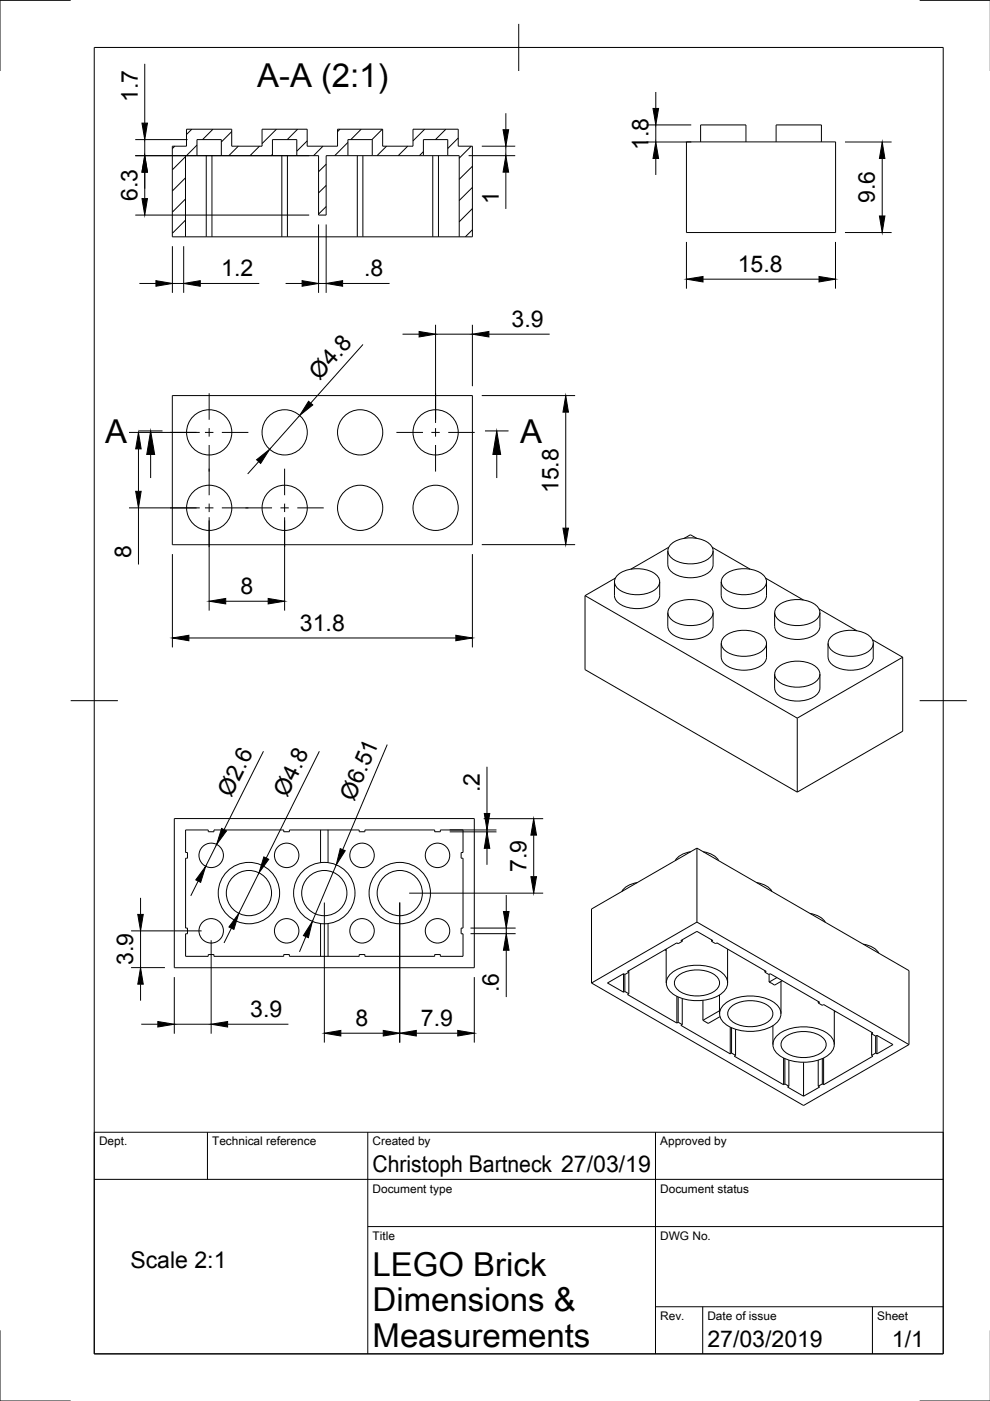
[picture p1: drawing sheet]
<svg xmlns="http://www.w3.org/2000/svg" width="210mm" height="297mm" viewBox="0 0 210 297" stroke-linecap="round" stroke-linejoin="round" font-family="sans-serif">
<!-- layer: Visible -->
<g fill="none" stroke="#000" stroke-width=".21">
<path d="M39.5 27.4h9.6v3.6h6.5v-3.6h9.5v3.6h6.5v-3.6h9.5v3.6h6.5v-3.6h9.6v3.6h3v19.2h-63.7v-19.2h3zM41.8 33h5.1M41.8 33h-2.5v17.2M41.8 33v-3.4h5.1v3.4M43.7 33v17.2M44.9 33v17.2M46.9 33h10.9M57.8 33h5.1M57.8 33v-3.4h5.1v3.4M59.8 33v17.2M60.9 33v17.2M62.9 33h4.6v12.6h1.7v-12.6h4.6"/>
<path d="M73.8 33h5.1M73.8 33v-3.4h5.1v3.4M75.8 33v17.2M76.9 33v17.2M78.9 33h10.9M89.8 33h5.1M89.8 33v-3.4h5.1v3.4M91.8 33v17.2M93 33v17.2M94.9 33h2.5v17.2M145.5 30.1h31.7v19.2h-31.7zM148.5 30.1v-3.6h9.7v3.6"/>
<path d="M164.5 30.1v-3.6h9.7v3.6M36.5 83.9h63.7v31.6h-63.7zM141.6 116.8v2.9M141.8 116l-8 4.7M142.4 115.3a7.1 7.1 0 0 1 8 0 1.98 1.98 0 0 1 .8 1.9 1.98 1.98 0 0 1-1.4 1.5 7.2 7.2 0 0 1-7.4-.4 1.86 1.86 0 0 1 0-3zM145.1 114.1l1.3-.7 1.3 .7M151 116l8 4.7M151.2 116.8v2.9a3.2 3.2 0 0 1-2.9 2.6 6.5 6.5 0 0 1-6.3-1.5l-.4-1.1M124 126.3v15.7l45 25.9M124 126.3l45 26M130.3 126.3a3.2 3.2 0 0 0 2.9 2.5 6.5 6.5 0 0 0 6.3-1.4l.4-1.1M130.3 123.3v3"/>
<path d="M130.5 122.6l-6.5 3.7M131.1 121.8a7.1 7.1 0 0 1 8 0 1.98 1.98 0 0 1 .7 1.9 1.98 1.98 0 0 1-1.3 1.6 7.2 7.2 0 0 1-7.4-.4 1.86 1.86 0 0 1 0-3.1zM139.9 123.3v3M141.6 129.9v2.9M142.4 128.4a7.1 7.1 0 0 1 8 0 1.98 1.98 0 0 1 .8 1.9 1.98 1.98 0 0 1-1.4 1.5 7.2 7.2 0 0 1-7.4-.4 1.86 1.86 0 0 1 0-3zM151.2 129.9v2.9a3.2 3.2 0 0 1-2.9 2.6 6.5 6.5 0 0 1-6.3-1.5l-.4-1.1M152.9 136.4v2.9a3.2 3.2 0 0 0 3 2.6 6.5 6.5 0 0 0 6.2-1.5l.4-1.1v-2.9M152.9 123.3v3M152.9 126.3a3.2 3.2 0 0 0 3 2.5 6.5 6.5 0 0 0 6.2-1.4l.4-1.1M153.7 121.8a7.1 7.1 0 0 1 8 0 1.98 1.98 0 0 1 .8 1.9 1.98 1.98 0 0 1-1.4 1.6 7.2 7.2 0 0 1-7.4-.4 1.86 1.86 0 0 1 0-3.1zM153.7 134.9a7.1 7.1 0 0 1 8 0 1.98 1.98 0 0 1 .8 1.9 1.98 1.98 0 0 1-1.4 1.5 7.2 7.2 0 0 1-7.4-.4 1.86 1.86 0 0 1 0-3zM162.3 122.6l8 4.6"/>
<path d="M162.5 123.3v3M164.2 129.9v2.9M165 128.4a7.1 7.1 0 0 1 8.1 0 1.98 1.98 0 0 1 .7 1.9 1.98 1.98 0 0 1-1.4 1.5 7.2 7.2 0 0 1-7.4-.4 1.86 1.86 0 0 1 0-3zM173.7 129.1l8 4.6M173.8 129.9v2.9a3.2 3.2 0 0 1-2.9 2.6 6.5 6.5 0 0 1-6.3-1.5l-.3-1.1M175.6 136.4v2.9a3.2 3.2 0 0 0 2.9 2.6 6.5 6.5 0 0 0 6.3-1.5l.4-1.1-.1-2.9M176.4 134.9a7.1 7.1 0 0 1 8 0 1.98 1.98 0 0 1 .7 1.9 1.98 1.98 0 0 1-1.3 1.5 7.2 7.2 0 0 1-7.4-.4 1.86 1.86 0 0 1 0-3zM185 135.6l6.4 3.7M191.4 139.3v15.7l-22.4 12.9M191.4 139.3l-22.4 13M164.2 142.9v3M165 141.4a7.1 7.1 0 0 1 8.1 0 1.98 1.98 0 0 1 .7 1.9 1.98 1.98 0 0 1-1.4 1.6 7.2 7.2 0 0 1-7.4-.4 1.86 1.86 0 0 1 0-3.1z"/>
<path d="M169 152.3v15.6M173.8 142.9v3a3.2 3.2 0 0 1-2.9 2.5 6.5 6.5 0 0 1-6.3-1.4l-.3-1.1M37 173.6h63.6v31.6h-63.6zM39.3 176h4.9v.3h1.2v-.3h14.8v.3h1.2v-.3h14.8v.3h1.2v-.3h14.8v.3h1.2v-.3h4.8v4.7h-.4v1.3h.4v14.8h-.4v1.2h.4v4.8h-4.8v-.4h-1.2v.4h-14.8v-.4h-1.2v.4h-14.8v-.4h-1.2v.4h-14.8v-.4h-1.2v.4h-4.9v-4.8h.5v-1.2h-.5v-14.8h.5v-1.3h-.5zM68 176v6.9M69.6 176v6.9M147.8 179.8l-22.4 12.9v15.7M147.8 179.8v15.7M147.8 179.8l44.9 26v15.7M68 195.8v7M69.6 195.8v7M135.1 187.1l-1.2 .4-1.1 .5-1 1"/>
<path d="M144.7 199.6l-.3-.2 3.4-1.9 3.4 1.9-.3 .2M144.7 199.6l-.9 .5-.3-.2-10.4 6.1 .2 .1-.8 .5M144.7 199.3v.3M146.4 180.6l-1.2 .3-1 .5-1 1.1M147.8 195.5l-22.4 12.9M147.8 195.5l44.9 26M149.1 180.6l1.3 .3 1 .5 1 1.1M150.9 199.6l.8 .5 .3-.2 10.5 6.1-.3 .1M150.9 199.3v.3M160.4 187.1l1.3 .4 1 .5 1 1M171.7 193.7l1.3 .3 1 .5 1 1.1M125.4 208.4l45 26 22.3-12.9"/>
<path d="M132.2 206.4l-3.4 2 3.4 2M132.2 206.4v4M132.2 206.4l.3 .2M132.5 210.2l.8 .5M132.5 206.6v3.6M132.5 210.2l-.3 .2M133.3 205.8v4.9M133.3 210.7l-.2 .2 10.4 6M141 201.4l.2 .1M141.2 201.2v7.2M142.4 206.3a9.7 9.7 0 0 1 10.7 0 2.56 2.56 0 0 1 0 4.2 9.7 9.7 0 0 1-10.7 0 2.56 2.56 0 0 1 0-4.2zM143.5 211.3v5.6"/>
<path d="M143.8 206.9a7.1 7.1 0 0 1 8 0 1.98 1.98 0 0 1 .7 1.9 1.98 1.98 0 0 1-1.3 1.6 7.2 7.2 0 0 1-7.4-.5 1.86 1.86 0 0 1 0-3zM143.8 216.7l.9 .5M143.8 211.4v5.3M143.8 216.7l-.3 .2M144.7 211.7v5.5M144.7 217.2l-.3 .2 10.4 6M149 212.1v4.2M152.5 211v3.9M152.5 214.3l-3.5 2M152.7 215.5l-2.5 1.5-1.2-.7M153.7 212.8a9.7 9.7 0 0 1 10.7 0 2.56 2.56 0 0 1 0 4.3 9.7 9.7 0 0 1-10.7 0 2.56 2.56 0 0 1 0-4.3zM154.3 201.2v7.2"/>
<path d="M154.8 217.8v5.6M155.1 213.4a7.1 7.1 0 0 1 8 0 1.98 1.98 0 0 1 .7 1.9 1.98 1.98 0 0 1-1.3 1.6 7.2 7.2 0 0 1-7.4-.5 1.86 1.86 0 0 1 0-3zM155.1 217.9v5.4M156 218.2v5.6M162.2 205.8v.3M162.2 206.1l.8 .5M163 206.6l.3-.2 10.5 6.1-.3 .1M163.1 206.6v1.6l1.6-.9M163.1 208.2l1.1 .7M163.9 217.5v4M165 219.3a9.7 9.7 0 0 1 10.7 0 2.56 2.56 0 0 1 0 4.3 9.7 9.7 0 0 1-10.7 0 2.56 2.56 0 0 1 0-4.3zM165.6 208.1v6.8"/>
<path d="M165.9 207.9l-1.7 1M166.4 219.9a7.1 7.1 0 0 1 8 0 1.98 1.98 0 0 1 .7 2 1.98 1.98 0 0 1-1.3 1.5 7.2 7.2 0 0 1-7.4-.4 1.86 1.86 0 0 1 0-3.1zM173.5 212.3v.3M173.5 212.6l.8 .6 .3-.2 10.5 6-.3 .2 .9 .5M176.9 214.3v7.2M177.2 214.4l-.3 .2M183 200.2l1.3 .3 1 .5 1 1.1M184.8 218.9v4.9M185.7 219.7v3.6M185.9 219.5l3.4 2-3.4 1.9M185.9 219.5v3.9M185.9 219.5l-.2 .2"/>
<path d="M155.1 223.3l.9 .5M155.1 223.3l-.3 .1M156 223.8l-.3 .1 10.4 6.1M166.1 224.3v5.7M166.4 229.8l.9 .5M166.4 224.5v5.3M166.4 229.8l-.3 .2M167.3 230.3l-.3 .2 3.4 1.9M167.3 224.8v5.5M170.4 225.2v7.2M173.5 230.3l.3 .2-3.4 1.9M173.5 224.8v5.5"/>
<path d="M174.3 229.8l.3 .2M174.3 224.5v5.3M174.3 229.8l-.8 .5M174.6 224.3v5.7M184.8 223.8l.3 .1-10.5 6.1M185.7 223.3l.2 .1M185.7 223.3l-.9 .5"/>
<circle cx="44.4" cy="91.7" r="4.8"/>
<circle cx="60.4" cy="91.7" r="4.8"/>
<circle cx="76.4" cy="91.7" r="4.8"/>
<circle cx="92.4" cy="91.7" r="4.8"/>
<circle cx="44.4" cy="107.7" r="4.8"/>
<circle cx="60.4" cy="107.7" r="4.8"/>
<circle cx="76.4" cy="107.7" r="4.8"/>
<circle cx="92.4" cy="107.7" r="4.8"/>
<circle cx="44.8" cy="181.4" r="2.59"/>
<circle cx="44.8" cy="197.4" r="2.59"/>
<circle cx="52.8" cy="189.4" r="6.5"/>
<circle cx="52.8" cy="189.4" r="4.8"/>
<circle cx="60.8" cy="181.4" r="2.59"/>
<circle cx="60.8" cy="197.4" r="2.59"/>
<circle cx="68.8" cy="189.4" r="6.5"/>
<circle cx="68.8" cy="189.4" r="4.8"/>
<circle cx="76.8" cy="197.4" r="2.59"/>
<circle cx="76.8" cy="181.4" r="2.59"/>
<circle cx="84.8" cy="189.4" r="6.5"/>
<circle cx="84.8" cy="189.4" r="4.8"/>
<circle cx="92.8" cy="181.4" r="2.59"/>
<circle cx="92.8" cy="197.4" r="2.59"/>
</g>
<!-- layer: Border -->
<path d="M15 .1h-15v15M20 10.1h180v276.9h-180zM110 5.1v10M195 .1h15M15 148.6h10M195 148.6h10M0 282.1v14.9h15M195 297h15" fill="none" stroke="#000" stroke-width=".21"/>
<!-- layer: TitleBlock -->
<path d="M20 240.1h180v46.9h-180zM20 250h180M44 240.1v9.9M78 240.1v46.9M139 240.1v46.9M78 260.1h122M139 277.1h61M149 277.1v9.9M185 277.1v9.9" fill="none" stroke="#000" stroke-width=".21"/>
<!-- layer: Hatching -->
<g fill="none" stroke="#000" stroke-width=".21">
<path d="M37 31l-.4 .5M39.3 33.2l-2.7 2.8M39.3 37.7l-2.7 2.8M40.7 27.4l-1.1 1.1M41.8 30.8l-2.3 2.2M45.1 27.4l-2.2 2.2M49.1 27.9l-2.2 2.2M50.5 31l-2 2M55 31l-2 2M57.8 32.7l-.3 .3M58.6 27.4l-3 3M63.1 27.4l-2.2 2.2"/>
<path d="M65.2 29.9l-2.3 2.2M68.5 31l-2 2M69.2 34.8l-1.7 1.6M69.2 39.3l-1.7 1.6M72.1 27.4l-.5 .5M73.8 30.2l-2.8 2.8M76.6 27.4l-2.2 2.2M81.1 27.4l-2.2 2.2M82 31l-2.1 2M86.4 31l-2 2M89.8 32.2l-.9 .8M90 27.4l-2.4 2.5"/>
<path d="M94.5 27.4l-2.2 2.2M97.1 29.3l-2.2 2.2M99.9 31l-2.6 2.6M100.2 35.2l-2.9 2.8M100.2 39.7l-2.9 2.8M39.3 42.2l-2.7 2.8M39.3 46.7l-2.7 2.8M69.2 43.8l-1.7 1.6M100.2 44.2l-2.9 2.8M100.2 48.7l-1.5 1.5"/>
</g>
<!-- layer: Annotations -->
<path d="M29.4 91.4h5.1M31.9 96.4v5M102.8 91.4h5M105.3 96.4v5" fill="none" stroke="#000" stroke-width=".21"/>
<path d="M31.9 91.4l.9 5h-1.7zM105.3 91.4l.9 5h-1.7z" fill="#000" stroke="#000" stroke-width=".21"/>
<!-- layer: Dimensions -->
<g fill="none" stroke="#000" stroke-width=".21">
<path d="M30.7 13.5v12.6M139 19.5v3.5M28.7 33h36.9M28.7 29.6h11.1M30.7 29.6v3.4M30.7 36.5v5.6M99.4 33h9.8M102.2 31h7M107.3 24v3.5M107.3 31v2M107.3 36.5v7.8M137.1 30.1h9.5"/>
<path d="M137.1 26.5h9.5M139 26.5v3.6M139 33.6v3.5M179.2 30.1h9.8M187 33.6v12.2M28.7 45.6h36.9M36.6 52.2v9.9M38.9 52.2v9.9M67.5 47.6v14.5M69.2 47.6v14.5M145.5 51.3v9.9M149.1 59.2h24.6"/>
<path d="M177.1 51.3v9.9M179.2 49.3h9.8M29.5 60.1h3.6M36.6 60.1h2.3M42.5 60.1h12.5M60.6 60.1h3.5M67.5 60.1h1.7M72.6 60.1h10M77 73l-11.1 12.5M85.3 70.9h3.6M92.4 68.9v20.8M92.4 70.9h7.8"/>
<path d="M100.2 68.9v13M103.7 70.9h12.8M27.3 91.7h15.1M29.4 95.2v9M54.8 97.9l-2.3 2.6M63.5 88.1l-6.3 7.2M102.2 83.9h19.7M120 87.4v24.6M27.3 107.7h15.1M29.4 107.7v12M36.6 117.5v19.8M44.3 109.7v19.8"/>
<path d="M60.3 109.7v19.8M100.2 117.5v19.8M102.2 115.5h19.7M40 135.3h56.6M47.9 127.5h9M55.9 159.3l-8.4 16.6M67.7 159.3l-11.2 22.6M82.1 157.9l-9.4 22.2M45.9 179l-2.3 4.7M95.4 176.4h9.9M95.4 176h9.9M102.6 173.6h12.6"/>
<path d="M103.3 162.6v9.9M103.3 176v.4M103.3 179.9v3.5M113.2 177.1v8.8M27.8 197.4h15M29.8 190.4v3.5M29.8 197.4v7.8M42 186.8l-1.6 3.1M44.8 199.4v19.8M49.1 196.8l-1.6 3.1M54.9 185.1l-4.3 8.6M64.9 198.6l-1.4 3.2"/>
<path d="M68.8 191.4v29.7M71.3 183.4l-5.1 12M84.8 191.4v29.7M86.8 189.4h28.4M99.8 196.8h9.5M99.8 198h9.5M107.3 189.8v3.5M107.3 196.8v1.2M27.8 205.2h7.2M29.8 208.7v3.5M30 217.2h3.5M37 207.2v12"/>
<path d="M37 217.2h7.8M48.3 217.2h12.9M72.3 219.1h9M88.3 219.1h8.7M100.6 207.2v13.9M107.3 201.5v9.9"/>
</g>
<g fill="#000" stroke="#000" stroke-width=".21">
<path d="M30.7 33l.6 3.5h-1.2zM30.1 26.1h1.2l-.6 3.5zM106.7 27.5h1.1l-.5 3.5zM107.3 33l.5 3.5h-1.1zM139 30.1l.6 3.5h-1.1zM138.5 23h1.1l-.6 3.5zM187 30.1l.6 3.5h-1.1zM30.1 42.1h1.2l-.6 3.5zM33.1 59.5l3.5 .6-3.5 .6zM38.9 60.1l3.6-.6v1.2zM64.1 59.5l3.4 .6-3.4 .6zM69.2 60.1l3.4-.6v1.2z"/>
<path d="M145.5 59.2l3.6-.6v1.2zM173.7 58.6l3.4 .6-3.4 .6zM186.5 45.8h1.1l-.6 3.5zM88.9 70.3l3.5 .6-3.5 .5zM100.2 70.9l3.5-.6v1.1zM29.4 91.7l.5 3.5h-1.1zM54.4 97.5l2.8-2.2-1.9 3zM65.4 85.1l.9 .8-2.8 2.2zM120 83.9l.5 3.5h-1.1zM28.8 104.2h1.1l-.5 3.5zM119.4 112h1.1l-.5 3.5zM36.6 135.3l3.4-.6v1.2z"/>
<path d="M44.3 127.5l3.6-.6v1.1zM56.9 126.9l3.4 .6-3.4 .5zM96.6 134.7l3.6 .6-3.6 .6zM47 175.6l1 .6-2.1 2.8zM72.1 179.9l1.1 .5-1.9 3zM103.3 176.4l.5 3.5h-1.1zM102.7 172.5h1.1l-.5 3.5zM113.2 173.6l.5 3.5h-1.1zM29.2 193.9h1.2l-.6 3.5zM43.6 183.7l-1.1 3.4-1-.6zM50.6 193.7l-1 3.3-1.1-.5zM55.9 181.7l1.1 .5-2.1 2.9z"/>
<path d="M66.2 195.4l-.8 3.4-1.1-.4zM106.7 193.3h1.2l-.6 3.5zM112.6 185.9h1.1l-.5 3.5zM29.8 205.2l.6 3.5h-1.2zM33.5 216.6l3.5 .6-3.5 .5zM44.8 217.2l3.5-.6v1.1zM68.8 219.1l3.5-.6v1.2zM81.3 218.5l3.5 .6-3.5 .6zM84.8 219.1l3.5-.6v1.2zM97 218.5l3.6 .6-3.6 .6zM107.3 198l.6 3.5h-1.2z"/>
</g>
<!-- layer: Center Lines -->
<g fill="none" stroke="#000" stroke-width=".21">
<path d="M36 91.7h5.7M43.5 91.7h1.8M44.3 83.4v5.6M44.3 90.8v1.8M44.3 94.3v10.7M47 91.7h5.7M60.3 99.4v5.6M84.1 91.7h5.6M91.5 91.7h1.7M92.4 83.4v5.6M92.4 90.8v1.8M92.4 94.3v5.7"/>
<path d="M95 91.7h5.6M36 107.7h5.7M43.5 107.7h1.8M44.3 106.8v1.8M44.3 110.3v5.7M47 107.7h10.7M59.5 107.7h1.7M60.3 106.8v1.8M60.3 110.3v5.7M63 107.7h5.6"/>
</g>
<g font-size="7">
<text x="54.5" y="18.4">A-A (2:1)</text>
<text x="22.3" y="93.9">A</text>
<text x="110.3" y="93.9">A</text>
<text x="79" y="270.6">LEGO Brick</text>
<text x="79" y="278.1">Dimensions &amp;</text>
<text x="79" y="285.5">Measurements</text>
</g>
<g font-size="4.9">
<text x="29.2" y="21.6" transform="rotate(-90 29.2 21.6)">1.7</text>
<text x="137.5" y="31.9" transform="rotate(-90 137.5 31.9)">1.8</text>
<text x="29.1" y="42.7" transform="rotate(-90 29.1 42.7)">6.3</text>
<text x="105.7" y="43.3" transform="rotate(-90 105.7 43.3)">1</text>
<text x="185.5" y="43.1" transform="rotate(-90 185.5 43.1)">9.6</text>
<text x="46.9" y="58.6">1.2</text>
<text x="77.2" y="58.6">.8</text>
<text x="156.4" y="57.6">15.8</text>
<text x="108.5" y="69.3">3.9</text>
<text x="67.8" y="80.7" transform="rotate(-48 67.8 80.7)">Ø4.8</text>
<text x="118.4" y="104.6" transform="rotate(-90 118.4 104.6)">15.8</text>
<text x="27.8" y="118.4" transform="rotate(-90 27.8 118.4)">8</text>
<text x="51" y="125.9">8</text>
<text x="63.6" y="133.7">31.8</text>
<text x="101.8" y="167.9" transform="rotate(-90 101.8 167.9)">.2</text>
<text x="49" y="169.1" transform="rotate(-63 49 169.1)">Ø2.6</text>
<text x="60.9" y="169.1" transform="rotate(-64 60.9 169.1)">Ø4.8</text>
<text x="75.1" y="170" transform="rotate(-67 75.1 170)">Ø6.51</text>
<text x="111.6" y="184.9" transform="rotate(-90 111.6 184.9)">7.9</text>
<text x="28.2" y="204.6" transform="rotate(-90 28.2 204.6)">3.9</text>
<text x="53.1" y="215.6">3.9</text>
<text x="105.8" y="210.3" transform="rotate(-90 105.8 210.3)">.6</text>
<text x="75.4" y="217.5">8</text>
<text x="89.3" y="217.5">7.9</text>
<text x="79" y="248.5">Christoph Bartneck 27/03/19</text>
<text x="27.6" y="268.8">Scale 2:1</text>
<text x="150" y="285.5">27/03/2019</text>
<text x="189.1" y="285.7">1/1</text>
</g>
<g font-size="2.5">
<text x="21" y="242.9">Dept.</text>
<text x="45" y="242.9">Technical reference</text>
<text x="79" y="242.9">Created by</text>
<text x="140" y="242.9">Approved by</text>
<text x="79" y="252.8">Document type</text>
<text x="140" y="252.8">Document status</text>
<text x="79" y="262.9">Title</text>
<text x="140" y="262.9">DWG No.</text>
<text x="140" y="279.9">Rev.</text>
<text x="150" y="279.9">Date of issue</text>
<text x="186" y="279.9">Sheet</text>
</g>
</svg>
